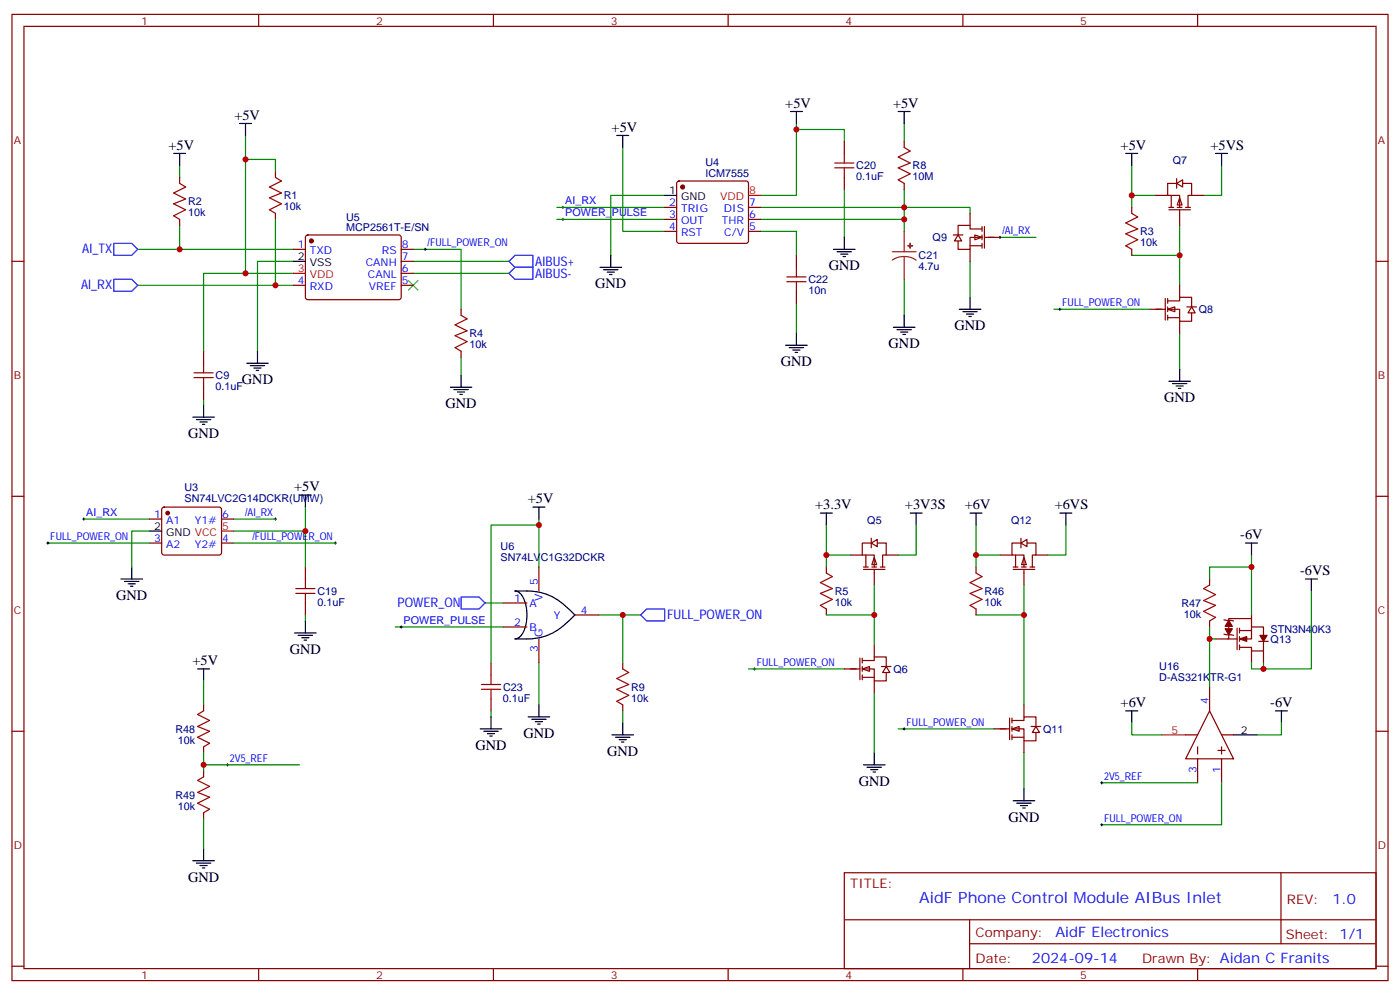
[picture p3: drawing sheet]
<svg xmlns="http://www.w3.org/2000/svg" width="412mm" height="293mm" viewBox="0 0 412 293" stroke-linecap="round" stroke-linejoin="round" font-family="sans-serif">
<g fill="none" stroke="#870000" stroke-width=".35">
<path d="M3.5 4.2h405.4v284.4h-405.4zM7.1 7.8h398.2v277.2h-398.2zM76.2 4.2v3.6M145.3 4.2v3.6M214.5 4.2v3.6M283.6 4.2v3.6M352.8 4.2v3.6M52.9 52.2v1.8M81.1 50.4v1.8M3.5 76.9h3.6M52.9 64.6v1.7M81.1 62.8v1.8"/>
<path d="M86.4 73.4h3.6M90.2 69.4l.5-.3 27 .1 .5 .6-.1 18-.6 .4-27.1-.1-.4-.6v-17.7zM118.2 76.9h3.5M118.2 73.4h3.5M333.4 61v1.8M333.4 73.4v1.7M405.3 76.9h3.6M86.4 84h3.6M118.2 84h3.5M118.2 80.4h3.5M135.8 91v1.8M60 103.4v3.5"/>
<path d="M60 113.9v3.6M135.8 103.4v1.7M3.5 146.1h3.6M405.3 146.1h3.6M3.5 215.2h3.6M405.3 215.2h3.6M248.7 256.8h156.6v28.2h-156.6zM377.3 256.8v20.9M248.7 270.7h156.5M285.6 277.7h119.6M285.6 270.7v14.1M3.5 284.3h3.6"/>
<path d="M76.2 285v3.6M145.3 285v3.6M214.5 285v3.6M283.6 285v3.6M352.8 285v3.6M405.3 284.3h3.6"/>
</g>
<g fill="none" stroke="#008700" stroke-width=".35">
<path d="M72.3 39.9v40.5h14.1M52.9 48.7v3.5M72.3 46.9h8.8v3.5M333.4 48.7v8.8h7M333.4 57.5v3.5M359.8 48.7v8.8h-5.3M40.6 73.4h45.8M52.9 66.3v7.1M81.1 64.6v19.4M86.4 76.9h-10.6v26.5M121.7 73.4h14.1v17.6M121.7 76.9h28.2"/>
<path d="M347.5 66.3v8.8h-14.1M347.5 75.1v8.9M40.6 84h45.8M72.3 80.4h-12.3v23M121.7 80.4h28.2M347.5 98.1v10.6M60 117.5v1.7M135.8 105.1v5.3"/>
</g>
<path d="M33.5 71.6h5.3l1.8 1.8-1.8 1.7h-5.3zM149.9 76.9l1.8-1.8h5.3v3.6h-5.3zM33.5 82.2h5.3l1.8 1.8-1.8 1.7h-5.3zM149.9 80.4l1.8-1.7h5.3v3.5h-5.3z" fill="none" stroke="#00f" stroke-width=".35"/>
<g fill="none" stroke="#000" stroke-width=".35">
<path d="M70.6 36.3h3.5M72.3 36.3v3.6M51.2 45.2h3.5M52.9 45.2v3.5M331.6 45.2h3.5M333.4 45.2v3.5M358.1 45.2h3.5M359.8 45.2v3.5M86.4 76.9h3.6M60 119.2v3.6M72.7 106.9h6.3M73.7 107.6h4.3"/>
<path d="M74.8 108.3h2.1M75.5 109h.7M75.8 103.4v3.5M132.6 113.9h6.4M133.7 114.7h4.2M134.8 115.4h2.1M135.5 116.1h.7M135.8 110.4v3.5M344.3 112.2h6.4M345.4 112.9h4.2M346.4 113.6h2.1M347.1 114.3h.7"/>
<path d="M347.5 108.7v3.5M56.8 122.8h6.3M57.9 123.5h4.2M58.9 124.2h2.1M59.6 124.9h.7"/>
</g>
<path d="M52.9 54l1.8 1-3.5 1.8 3.5 1.8-3.5 1.4 3.5 1.7-3.5 1.8 1.7 1.1M81.1 52.2l1.8 1.1-3.5 1.7 3.5 1.8-3.5 1.4 3.5 1.8-3.5 1.7 1.7 1.1M333.4 62.8l1.7 1.1-3.5 1.7 3.5 1.8-3.5 1.4 3.5 1.8-3.5 1.7 1.8 1.1M135.8 92.8l1.8 1-3.5 1.8 3.5 1.8-3.5 1.4 3.5 1.7-3.5 1.8 1.7 1.1M57.1 111.1h5.7M57.1 109.7h5.7M60 106.9v2.8M60 111.1v2.8" fill="none" stroke="#a10000" stroke-width=".35"/>
<path d="M120.3 82.6l2.8 2.8M123.1 82.6l-2.8 2.8" fill="none" stroke="#3c3" stroke-width=".35"/>
<circle cx="91.7" cy="70.9" r=".53" fill="#870000" stroke="#870000" stroke-width=".35"/>
<path d="M86.4 80.4h3.6" fill="none" stroke="#f00" stroke-width=".35"/>
<g fill="#fff" stroke="#870000" stroke-width=".35">
<path d="M344 91l2.1-.7v1.4z"/>
<path d="M351 90.3l1.1 1.8h-2.1z"/>
</g>
<g fill="none" stroke="#870000" stroke-width=".35">
<path d="M340.4 57.5h3.6M345 57.5v3.5M346.4 54h-2.4v3.5h3.5v3.5M347.5 58.2l.7 2.1h-1.4zM348.2 54h2.8v3.5h-1v3.5M351 57.5h3.5M344.3 61.7h6.4M344.3 61h1.4M346.8 61h1.4M347.5 61.7v4.6M349.2 61h1.5M338.7 91h4.6"/>
<path d="M343.3 87.8v6.4M344 88.5h3.5v-1h3.5v2.8M344 91h3.5v3.5h3.5v-2.4M344 93.5h3.5M344 87.8v1.5M344 90.3v1.4M344 92.8v1.4M347.5 84v3.5M347.5 94.5v3.6M349.6 90.3h2.8"/>
</g>
<path d="M346.6 54l1.8-1.1v2.1z" fill="#fff" stroke="#870000" stroke-width=".35"/>
<path d="M346.6 52.6v2.8M256.5 159.8h-2.5v3.5h3.5v3.6M258.2 159.8h2.9v3.5h-1.1v3.6M250.5 163.3h3.5M254.4 167.6h6.3M254.4 166.9h1.4M255.1 163.3v3.6M256.8 166.9h1.4M257.5 164l.7 2.2h-1.4zM257.5 167.6v4.6M259.3 166.9h1.4M261.1 163.3h3.5" fill="none" stroke="#870000" stroke-width=".35"/>
<path d="M310.4 91h28.3M220.5 196.8h28.2" fill="none" stroke="#008700" stroke-width=".35"/>
<path d="M311.9 91h.7M312.2 90.7v.7M221.9 196.8h.7M222.2 196.5v.7" fill="none" stroke="#000" stroke-width=".29"/>
<path d="M256.6 159.8l1.8-1v2.1z" fill="#fff" stroke="#870000" stroke-width=".35"/>
<path d="M256.6 158.4v2.8" fill="none" stroke="#870000" stroke-width=".35"/>
<g fill="#fff" stroke="#870000" stroke-width=".35">
<path d="M254 196.8l2.1-.7v1.5z"/>
<path d="M261.1 196.1l1 1.8h-2.1z"/>
</g>
<g fill="none" stroke="#870000" stroke-width=".35">
<path d="M199.6 53.5l.4-.2h19.8l.5 .2 .2 .5v16.9l-.2 .5-.5 .2h-19.8l-.5-.2-.2-.5v-16.9zM248.7 41.6v3.6M248.7 52.2v3.5M266.3 41.6v1.8M266.3 54v1.7M195.8 61h3.5M195.8 64.6h3.5M195.8 68.1h3.5M220.5 61h3.5M220.5 64.6h3.5M220.5 68.1h3.5M234.6 75.1v3.6"/>
<path d="M234.6 85.7v3.6M90 166.9v3.5M90 177.4v3.6M148.2 177.4h7M158.7 166.9v7M243.4 166.9v1.7M243.4 179.2v1.8M144.6 195.1v3.5M148.2 184.5h7M158.7 188v7.1M169.3 181h7.1M183.4 195.1v1.7"/>
<path d="M248.7 196.8h4.6M253.3 193.7v6.3M254 194.4h3.5v-1.1h3.6v2.8M254 196.8h3.5v3.6h3.6v-2.5M254 199.3h3.5M254 193.7v1.4M254 196.1v1.5M254 198.6v1.4M257.5 189.8v3.5M259.6 196.1h2.9M144.6 205.7v3.5M183.4 207.4v1.8"/>
<path d="M257.5 200.4v3.5"/>
</g>
<g fill="none" stroke="#a10000" stroke-width=".35">
<path d="M245.9 49.4h5.6M245.9 48h5.6M248.7 45.2v2.8M248.7 49.4v2.8M266.3 43.4l1.8 1.1-3.5 1.7 3.5 1.8-3.5 1.4 3.5 1.8-3.5 1.7 1.7 1.1M234.6 78.7v2.8M231.8 82.9h5.6M231.8 81.5h5.6M234.6 82.9v2.8M87.1 174.6h5.7M87.1 173.2h5.7M90 170.4v2.8"/>
<path d="M90 174.6v2.8M243.4 168.6l1.8 1.1-3.5 1.7 3.5 1.8-3.5 1.4 3.5 1.8-3.5 1.8 1.7 1M144.6 198.6v2.8M183.4 196.8l1.8 1.1-3.5 1.8 3.5 1.7-3.5 1.4 3.5 1.8-3.5 1.8 1.7 1M141.8 202.8h5.7M141.8 201.4h5.7M144.6 202.8v2.9"/>
</g>
<g fill="none" stroke="#000" stroke-width=".35">
<path d="M181.7 39.9h3.5M183.4 39.9v3.5M232.8 32.8h3.6M234.6 32.8v3.5M264.6 32.8h3.5M266.3 32.8v3.5M195.8 57.5h3.5M176.7 78.7h6.4M177.8 79.4h4.2M179.9 75.1v3.6M245.5 73.4h6.4M246.6 74.1h4.2"/>
<path d="M247.6 74.8h2.2M248.4 75.5h.7M248.7 69.8v3.6M178.9 80.1h2.1M179.6 80.8h.7M234.6 98.1v3.5M263.2 96.3h6.3M264.2 97h4.3M265.3 97.7h2.1M266 98.4h.7M266.3 92.8v3.5M282.6 91h6.3"/>
<path d="M283.6 91.7h4.3M284.7 92.4h2.1M285.4 93.1h.7M285.8 87.5v3.5M231.4 101.6h6.4M232.5 102.3h4.2M233.5 103h2.2M234.2 103.7h.7M157 149.2h3.5M158.7 149.2v3.6M241.7 151h3.5M243.4 151v3.5"/>
<path d="M268.1 151h3.5M269.9 151v3.5M35.6 170.4h6.4M36.7 171.1h4.2M37.7 171.8h2.2M38.5 172.5h.7M38.8 166.9v3.5M151.7 173.9a19.8 19.8 0 0 1 11.4 1.9l2.9 2 3.3 3.2a18.6 18.6 0 0 1-14.1 7h-3.5a3.6 3.6 0 0 0 2.8-2.9 11.7 11.7 0 0 0-1.2-10.4l-1-.7zM86.8 186.3h6.3M87.8 187h4.3M88.9 187.7h2.1M89.6 188.4h.7"/>
<path d="M90 182.7v3.6M141.5 214.5h6.3M142.5 215.2h4.3M143.6 215.9h2.1M144.3 216.6h.7M144.6 211v3.5M155.6 211h6.3M156.6 211.7h4.3M157.7 212.4h2.1M158.4 213.1h.7M158.7 207.4v3.6M180.3 216.3h6.3"/>
<path d="M181.3 217h4.3M182.4 217.7h2.1M183.1 218.4h.7M183.4 212.7v3.6M254.4 225.1h6.3M255.4 225.8h4.2M256.5 226.5h2.1M257.2 227.2h.7M257.5 221.5v3.6"/>
</g>
<g fill="none" stroke="#008700" stroke-width=".35">
<path d="M234.6 38.1h14.1v3.5M234.6 36.3v21.2h-10.6M266.3 36.3v5.3M183.4 43.4v24.7h12.4M195.8 57.5h-15.9v17.6M248.7 55.7v14.1M266.3 55.7v12.4M164 64.6h31.8M164 61h31.8M224 68.1h10.6v7M224 61h61.8v1.8M224 64.6h42.3"/>
<path d="M285.8 76.9v10.6M294.6 69.8h10.6M234.6 89.3v8.8M266.3 82.2v10.6M24.7 152.8h19.4M44.1 156.3h-5.3v10.6M68.8 156.3h21.2v10.6M68.8 152.8h12.3M158.7 154.5h-14.1v40.6M158.7 152.8v14.1M243.4 154.5v8.8h7.1M269.9 154.5v8.8h-5.3"/>
<path d="M142.9 177.4h5.3M243.4 163.3v3.6M257.5 172.2v8.8h-14.1M90 181v1.7M116.4 184.5h31.8M158.7 195.1v12.3M176.4 181h12.3M183.4 181v14.1M257.5 181v8.8M144.6 209.2v1.8M183.4 209.2v3.5M257.5 203.9v17.6"/>
</g>
<path d="M135.8 175.7h5.3l1.8 1.7-1.8 1.8h-5.3zM188.7 181l1.8-1.8h5.3v3.5h-5.3z" fill="none" stroke="#00f" stroke-width=".35"/>
<path d="M165.5 64.6h.7M165.5 61h.7M165.8 60.7v.7M165.8 64.2v.7M294.2 69.8h.7M294.6 69.5v.7M24.3 152.8h.7M24.7 152.4v.7M80.8 152.8h.7M81.1 152.4v.7M117.8 184.5h.7M118.2 184.1v.8" fill="none" stroke="#000" stroke-width=".29"/>
<path d="M262.8 74.1h7.1M266.3 75.5l-1.8 .2-1.7 .9M266.3 75.5l1.9 .2 1.7 .9M266.3 68.1v6M266.3 75.5v6.7" fill="none" stroke="#8c2424" stroke-width=".35"/>
<g fill="#8c2424" stroke="#8c2424" stroke-width=".35">
<path d="M267.4 72.3l1.4 .1z"/>
<path d="M268.1 71.6v1.4z"/>
</g>
<circle cx="201.1" cy="55" r=".53" fill="#870000" stroke="#870000" stroke-width=".35"/>
<path d="M220.5 57.5h3.5" fill="none" stroke="#f00" stroke-width=".35"/>
<g fill="#fff" stroke="#870000" stroke-width=".35">
<path d="M287.2 69.1l2.1 .7-2.1 .8z"/>
<path d="M282.2 69.1l1.1 1.8h-2.1z"/>
</g>
<g fill="none" stroke="#870000" stroke-width=".35">
<path d="M280.8 69.1h2.8M285.8 72.3h3.5M285.8 62.8v3.5M285.8 73.4v3.5M289.3 67.4h-3.5v-1.1h-3.6v2.8M289.3 69.8h-3.5v3.6h-3.6v-2.5M289.3 66.7v1.4M289.3 69.1v1.5M289.3 71.6v1.4M290 66.7v6.3M290 69.8h4.6M287.5 166.9v1.7"/>
<path d="M287.5 179.2v1.8"/>
</g>
<path d="M287.5 154.5v8.8h7.1M314 154.5v8.8h-5.3M287.5 163.3v3.6M301.6 172.2v8.8h-14.1M301.6 181v26.4M301.6 221.5v10.6" fill="none" stroke="#008700" stroke-width=".35"/>
<path d="M285.8 151h3.5M287.5 151v3.5M312.2 151h3.5M314 151v3.5M298.4 235.7h6.4M299.5 236.4h4.2M300.6 237.1h2.1M301.3 237.8h.7M301.6 232.1v3.6" fill="none" stroke="#000" stroke-width=".35"/>
<path d="M287.5 168.6l1.8 1.1-3.5 1.7 3.5 1.8-3.5 1.4 3.5 1.8-3.5 1.8 1.7 1" fill="none" stroke="#a10000" stroke-width=".35"/>
<g fill="#fff" stroke="#870000" stroke-width=".35">
<path d="M298.1 214.5l2.1-.7v1.4z"/>
<path d="M305.2 213.8l1 1.7h-2.1z"/>
</g>
<g fill="none" stroke="#870000" stroke-width=".35">
<path d="M300.6 159.8h-2.5v3.5h3.5v3.6M302.3 159.8h2.9v3.5h-1.1v3.6M294.6 163.3h3.5M298.4 167.6h6.4M298.4 166.9h1.5M299.2 163.3v3.6M300.9 166.9h1.4M301.6 164l.7 2.2h-1.4zM301.6 167.6v4.6M303.4 166.9h1.4M305.2 163.3h3.5M292.8 214.5h4.6"/>
<path d="M297.4 211.3v6.4M298.1 212h3.5v-1h3.6v2.8M298.1 214.5h3.5v3.5h3.6v-2.5M298.1 217h3.5M298.1 211.3v1.4M298.1 213.8v1.4M298.1 216.3v1.4M301.6 207.4v3.6M301.6 218v3.5M303.7 213.8h2.9"/>
</g>
<path d="M300.7 159.8l1.8-1v2.1z" fill="#fff" stroke="#870000" stroke-width=".35"/>
<g fill="none" stroke="#870000" stroke-width=".35">
<path d="M44.1 152.8h3.5M44.1 159.8h3.5M47.9 149.4l.4-.2h16.3l.5 .2 .2 .5v12.7l-.3 .5-.4 .2h-16.3l-.5-.2-.2-.5v-12.7zM65.3 152.8h3.5M65.3 159.8h3.5M300.7 158.4v2.8M356.3 170.4v1.8M356.3 182.7v1.8M358.1 188h6.3M360.5 186.6l2.9 .4M360.5 182.4l2.9 .3M364.4 184.9v6.3"/>
<path d="M365.1 185.6h3.6M365.1 184.9v1.4M365.1 187.3v1.4M365.1 189.8v1.4M368.7 182h-6.8v6M368.7 181v3.5M368.7 191.6v3.5M370.8 188.7h2.8M372.2 188.7v2.9h-3.5v-1.1h-3.6M372.2 187v-2.5h-3.5v3.5h-3.6M372.2 191.6v3.5M60 207.4v1.8"/>
<path d="M60 219.8v1.7M349.2 216.3h3.6M352.8 219.8v2.1M356.3 209.2l7.1 14.1h-14.2zM356.3 202.1v7.1M359.8 219.8v2.1M359.8 216.3h3.6M60 226.8v1.8M60 239.2v1.7M352.8 223.3v7.1M358.8 220.8h2.1M359.8 223.3v7.1"/>
</g>
<g fill="none" stroke="#008700" stroke-width=".35">
<path d="M14.1 159.8h30M68.8 159.8h30M90 149.2v7.1M368.7 166.9h-12.4v3.5M368.7 163.3v17.7M386.3 173.9v22.9h-14.1M356.3 184.5v3.5h1.8M356.3 188v14.1M368.7 195.1v1.7h3.5v-1.7M60 200.4v7M264.6 214.5h28.2M333.4 212.7v3.6h8.8"/>
<path d="M377.5 212.7v3.6h-7.1M60 221.5v5.3M60 225.1h28.2M324.6 230.4h28.2M359.8 230.4v12.3h-35.2M60 240.9v8.9"/>
</g>
<g fill="none" stroke="#000" stroke-width=".29">
<path d="M124.9 73.4h.7M125.2 73v.7M13.8 159.8h.7M14.1 159.5v.7M98.4 159.8h.7M98.8 159.5v.7M266 214.5h.7M266.3 214.1v.7M66.7 225.1h.7M67 224.7v.7M324.2 230.4h.7M324.6 230v.7"/>
<path d="M324.2 242.7h.7M324.6 242.4v.7"/>
</g>
<g fill="none" stroke="#000" stroke-width=".35">
<path d="M44.1 156.3h3.5M88.2 145.7h3.5M90 145.7v3.5M366.9 159.8h3.5M368.7 159.8v3.5M384.5 170.4h3.6M386.3 170.4v3.5M58.2 196.8h3.5M60 196.8v3.6M331.6 209.2h3.5M333.4 209.2v3.5M363.4 216.3h7"/>
<path d="M375.7 209.2h3.5M377.5 209.2v3.5M56.8 253.3h6.3M57.9 254h4.2M58.9 254.7h2.1M59.6 255.4h.7M60 249.8v3.5"/>
</g>
<g fill="#870000" stroke="#870000" stroke-width=".35">
<path d="M365.1 188l2.1-.7v1.4z"/>
<path d="M371.1 187h2.1l-1 1.7z"/>
<path d="M360.9 185h2.1l-1.1 1.8z"/>
<path d="M361.9 182.6l1.1 1.7h-2.1z"/>
<circle cx="49.4" cy="151" r=".53"/>
</g>
<path d="M356.3 172.2l-1.8 1 3.6 1.8-3.6 1.7 3.6 1.5-3.6 1.7 3.6 1.8-1.8 1M60 209.2l-1.8 1.1 3.5 1.7-3.5 1.8 3.5 1.4-3.5 1.8 3.5 1.7-1.7 1.1M60 228.6l-1.8 1.1 3.5 1.7-3.5 1.8 3.5 1.4-3.5 1.8 3.5 1.7-1.7 1.1" fill="none" stroke="#a10000" stroke-width=".35"/>
<path d="M65.3 156.3h3.5M342.2 216.3h7" fill="none" stroke="#f00" stroke-width=".35"/>
<g fill="#c00">
<circle cx="72.3" cy="80.4" r=".88"/>
<circle cx="52.9" cy="73.4" r=".88"/>
<circle cx="81.1" cy="84" r=".88"/>
<circle cx="72.3" cy="46.9" r=".88"/>
<circle cx="347.5" cy="75.1" r=".88"/>
<circle cx="333.4" cy="57.5" r=".88"/>
<circle cx="243.4" cy="163.3" r=".88"/>
<circle cx="257.5" cy="181" r=".88"/>
<circle cx="158.8" cy="154.5" r=".88"/>
<circle cx="183.4" cy="181" r=".88"/>
<circle cx="266.3" cy="64.6" r=".88"/>
<circle cx="266.3" cy="61" r=".88"/>
<circle cx="234.6" cy="38.1" r=".88"/>
<circle cx="301.6" cy="181" r=".88"/>
<circle cx="287.5" cy="163.3" r=".88"/>
<circle cx="372.2" cy="196.8" r=".88"/>
<circle cx="368.7" cy="166.9" r=".88"/>
<circle cx="356.3" cy="188" r=".88"/>
<circle cx="60" cy="225.1" r=".88"/>
<circle cx="90" cy="156.3" r=".88"/>
</g>
<text font-size="4.6" fill="#00f" x="270.8" y="265.8">AidF Phone Control Module AIBus Inlet</text>
<g font-size="4.2">
<text x="69" y="35.2">+5V</text>
<text x="231.3" y="31.7">+5V</text>
<text x="263.1" y="31.7">+5V</text>
<text x="180.2" y="38.8">+5V</text>
<text x="49.6" y="44.1">+5V</text>
<text x="330.1" y="44.1">+5V</text>
<text x="356.5" y="44.1">+5VS</text>
<text x="244.1" y="79.6">GND</text>
<text x="175.3" y="84.8">GND</text>
<text x="281.2" y="97.2">GND</text>
<text x="230" y="107.8">GND</text>
<text x="261.8" y="102.5">GND</text>
<text x="71.3" y="113.1">GND</text>
<text x="342.9" y="118.4">GND</text>
<text x="131.2" y="120.1">GND</text>
<text x="55.4" y="128.9">GND</text>
<text x="86.7" y="144.6">+5V</text>
<text x="155.5" y="148.1">+5V</text>
<text x="240.1" y="149.9">+3.3V</text>
<text x="266.6" y="149.9">+3V3S</text>
<text x="284.2" y="149.9">+6V</text>
<text x="310.7" y="149.9">+6VS</text>
<text x="365.4" y="158.7">-6V</text>
<text x="383" y="169.3">-6VS</text>
<text x="34.2" y="176.6">GND</text>
<text x="56.7" y="195.7">+5V</text>
<text x="85.4" y="192.4">GND</text>
<text x="330.1" y="208.1">+6V</text>
<text x="374.2" y="208.1">-6V</text>
<text x="140.1" y="220.7">GND</text>
<text x="154.2" y="217.1">GND</text>
<text x="178.9" y="222.4">GND</text>
<text x="252.9" y="231.2">GND</text>
<text x="297" y="241.8">GND</text>
<text x="55.4" y="259.5">GND</text>
</g>
<g font-size="4.2" fill="#00f">
<text x="392.5" y="266.1">1.0</text>
<text x="310.9" y="275.6">AidF Electronics</text>
<text x="304" y="283.4">2024-09-14</text>
</g>
<g font-size="3.9" fill="#00f">
<text x="24.2" y="74.6">AI_TX</text>
<text x="157.7" y="81.7">AIBUS-</text>
<text x="157.7" y="78.3">AIBUS+</text>
<text x="23.9" y="85.1">AI_RX</text>
<text x="117.1" y="178.7">POWER_ON</text>
<text x="196.5" y="182.3">FULL_POWER_ON</text>
</g>
<g font-size="3.9" fill="#800">
<text x="250.5" y="261.4">TITLE:</text>
<text x="379.1" y="266.1">REV:</text>
<text x="287.4" y="275.6">Company:</text>
<text x="378.7" y="276.2">Sheet: 1/1</text>
<text x="287.4" y="283.3">Date:</text>
<text x="336.4" y="283.4">Drawn By: Aidan C Franits</text>
</g>
<g font-size="3.2" fill="#800">
<text x="41.6" y="7.2">1</text>
<text x="110.8" y="7.2">2</text>
<text x="179.9" y="7.2">3</text>
<text x="249.1" y="7.2">4</text>
<text x="318.2" y="7.2">5</text>
<text x="4.1" y="42.3">A</text>
<text x="405.9" y="42.3">A</text>
<text x="4.1" y="111.5">B</text>
<text x="405.9" y="111.5">B</text>
<text x="4.1" y="180.6">C</text>
<text x="405.9" y="180.6">C</text>
<text x="4.1" y="249.8">D</text>
<text x="405.9" y="249.8">D</text>
<text x="41.6" y="288">1</text>
<text x="110.8" y="288">2</text>
<text x="179.9" y="288">3</text>
<text x="249.1" y="288">4</text>
<text x="318.2" y="288">5</text>
</g>
<g font-size="3.2" fill="#000080">
<text x="207.8" y="52.2">ICM7555</text>
<text x="207.8" y="48.9">U4</text>
<text x="252.2" y="53">0.1uF</text>
<text x="252.2" y="49.8">C20</text>
<text x="268.8" y="53">10M</text>
<text x="268.8" y="49.8">R8</text>
<text x="345.4" y="48.3">Q7</text>
<text x="83.6" y="58.6">R1</text>
<text x="55.4" y="63.6">10k</text>
<text x="55.4" y="60.4">R2</text>
<text x="83.6" y="61.9">10k</text>
<text x="102" y="64.9">U5</text>
<text x="102" y="68.1">MCP2561T-E/SN</text>
<text x="274.7" y="71">Q9</text>
<text x="335.8" y="69.2">R3</text>
<text x="270.6" y="76.3">C21</text>
<text x="335.8" y="72.4">10k</text>
<text x="238.1" y="83.3">C22</text>
<text x="270.6" y="79.5">4.7u</text>
<text x="238.1" y="86.6">10n</text>
<text x="353.1" y="92.2">Q8</text>
<text x="138.3" y="99.2">R4</text>
<text x="138.3" y="102.4">10k</text>
<text x="63.5" y="111.6">C9</text>
<text x="63.5" y="114.8">0.1uF</text>
<text x="54.3" y="147.8">SN74LVC2G14DCKR(UMW)</text>
<text x="54.3" y="144.6">U3</text>
<text x="255.5" y="154.1">Q5</text>
<text x="297.8" y="154.1">Q12</text>
<text x="147.5" y="161.9">U6</text>
<text x="147.5" y="165.1">SN74LVC1G32DCKR</text>
<text x="93.5" y="178.3">0.1uF</text>
<text x="93.5" y="175.1">C19</text>
<text x="245.9" y="178.3">10k</text>
<text x="245.9" y="175">R5</text>
<text x="290" y="178.3">10k</text>
<text x="290" y="175">R46</text>
<text x="348" y="178.6">R47</text>
<text x="348.7" y="181.8">10k</text>
<text x="374.3" y="186.2">STN3N40K3</text>
<text x="374.3" y="189.4">Q13</text>
<text x="263.2" y="198">Q6</text>
<text x="341.5" y="197.2">U16</text>
<text x="148.2" y="203.3">C23</text>
<text x="185.9" y="203.3">R9</text>
<text x="341.5" y="200.4">D-AS321KTR-G1</text>
<text x="148.2" y="206.5">0.1uF</text>
<text x="185.9" y="206.5">10k</text>
<text x="51.7" y="215.6">R48</text>
<text x="307.3" y="215.6">Q11</text>
<text x="52.4" y="218.9">10k</text>
<text x="51.7" y="235">R49</text>
<text x="52.4" y="238.3">10k</text>
</g>
<g font-size="3.2">
<text x="197.1" y="57.2">1</text>
<text x="200.6" y="58.9">GND</text>
<text x="87.8" y="76.6">2</text>
<text x="91.3" y="78.3">VSS</text>
<text x="45.4" y="155.9">2</text>
<text x="48.9" y="157.7">GND VCC</text>
<text x="365.5" y="215.9">2</text>
</g>
<g font-size="3.2" fill="#f00">
<text x="212.1" y="58.9">VDD</text>
<text x="220.7" y="57.2">8</text>
<text x="87.8" y="80.1">3</text>
<text x="91.3" y="81.8">VDD</text>
<text x="65.4" y="155.9">5</text>
<text x="345.1" y="215.9">5</text>
</g>
<g font-size="3.2" fill="#00f">
<text x="166.5" y="63.7">POWER_PULSE</text>
<text x="166.5" y="60.1">AI_RX</text>
<text x="197.1" y="60.7">2</text>
<text x="197.1" y="64.2">3</text>
<text x="200.6" y="62.4">TRIG</text>
<text x="200.6" y="66">OUT</text>
<text x="212.6" y="66">THR</text>
<text x="213.2" y="62.4">DIS</text>
<text x="220.7" y="64.2">6</text>
<text x="220.7" y="60.7">7</text>
<text x="197.1" y="67.7">4</text>
<text x="200.6" y="69.5">RST</text>
<text x="213.4" y="69.5">C/V</text>
<text x="220.7" y="67.7">5</text>
<text x="295.3" y="69">/AI_RX</text>
<text x="87.8" y="73">1</text>
<text x="91.3" y="74.8">TXD</text>
<text x="112.5" y="74.8">RS</text>
<text x="118.4" y="76.6">7</text>
<text x="118.4" y="73">8</text>
<text x="125.9" y="72.5">/FULL_POWER_ON</text>
<text x="87.8" y="83.6">4</text>
<text x="107.7" y="78.3">CANH</text>
<text x="108.3" y="81.8">CANL</text>
<text x="118.4" y="83.6">5</text>
<text x="118.4" y="80.1">6</text>
<text x="91.3" y="85.4">RXD</text>
<text x="108.7" y="85.4">VREF</text>
<text x="312.9" y="90.1">FULL_POWER_ON</text>
<text x="25.4" y="151.9">AI_RX</text>
<text x="45.4" y="152.4">1</text>
<text x="48.9" y="154.2">A1</text>
<text x="57.4" y="154.2">Y1#</text>
<text x="65.4" y="152.4">6</text>
<text x="72.2" y="151.9">/AI_RX</text>
<text x="14.8" y="158.9">FULL_POWER_ON</text>
<text x="45.4" y="159.5">3</text>
<text x="48.9" y="161.2">A2</text>
<text x="57.4" y="161.2">Y2#</text>
<text x="65.4" y="159.5">4</text>
<text x="74.4" y="158.9">/FULL_POWER_ON</text>
<text x="158.4" y="172.2" transform="rotate(-90 158.4 172.2)">5</text>
<text x="151.4" y="177.1">1</text>
<text x="155.9" y="178.5">A</text>
<text x="159.8" y="176.8" transform="rotate(-90 159.8 176.8)">V</text>
<text x="118.9" y="183.6">POWER_PULSE</text>
<text x="151.4" y="184.1">2</text>
<text x="155.9" y="185.6">B</text>
<text x="163.1" y="182">Y</text>
<text x="171.1" y="180.6">4</text>
<text x="158.4" y="191.8" transform="rotate(-90 158.4 191.8)">3</text>
<text x="159.8" y="187.3" transform="rotate(-90 159.8 187.3)">G</text>
<text x="223" y="196">FULL_POWER_ON</text>
<text x="356" y="207.1" transform="rotate(-90 356 207.1)">4</text>
<text x="267.1" y="213.6">FULL_POWER_ON</text>
<text x="67.7" y="224.2">2V5_REF</text>
<text x="352.4" y="227.4" transform="rotate(-90 352.4 227.4)">3</text>
<text x="359.5" y="227.4" transform="rotate(-90 359.5 227.4)">1</text>
<text x="325.3" y="229.5">2V5_REF</text>
<text x="325.3" y="241.8">FULL_POWER_ON</text>
</g>
</svg>
